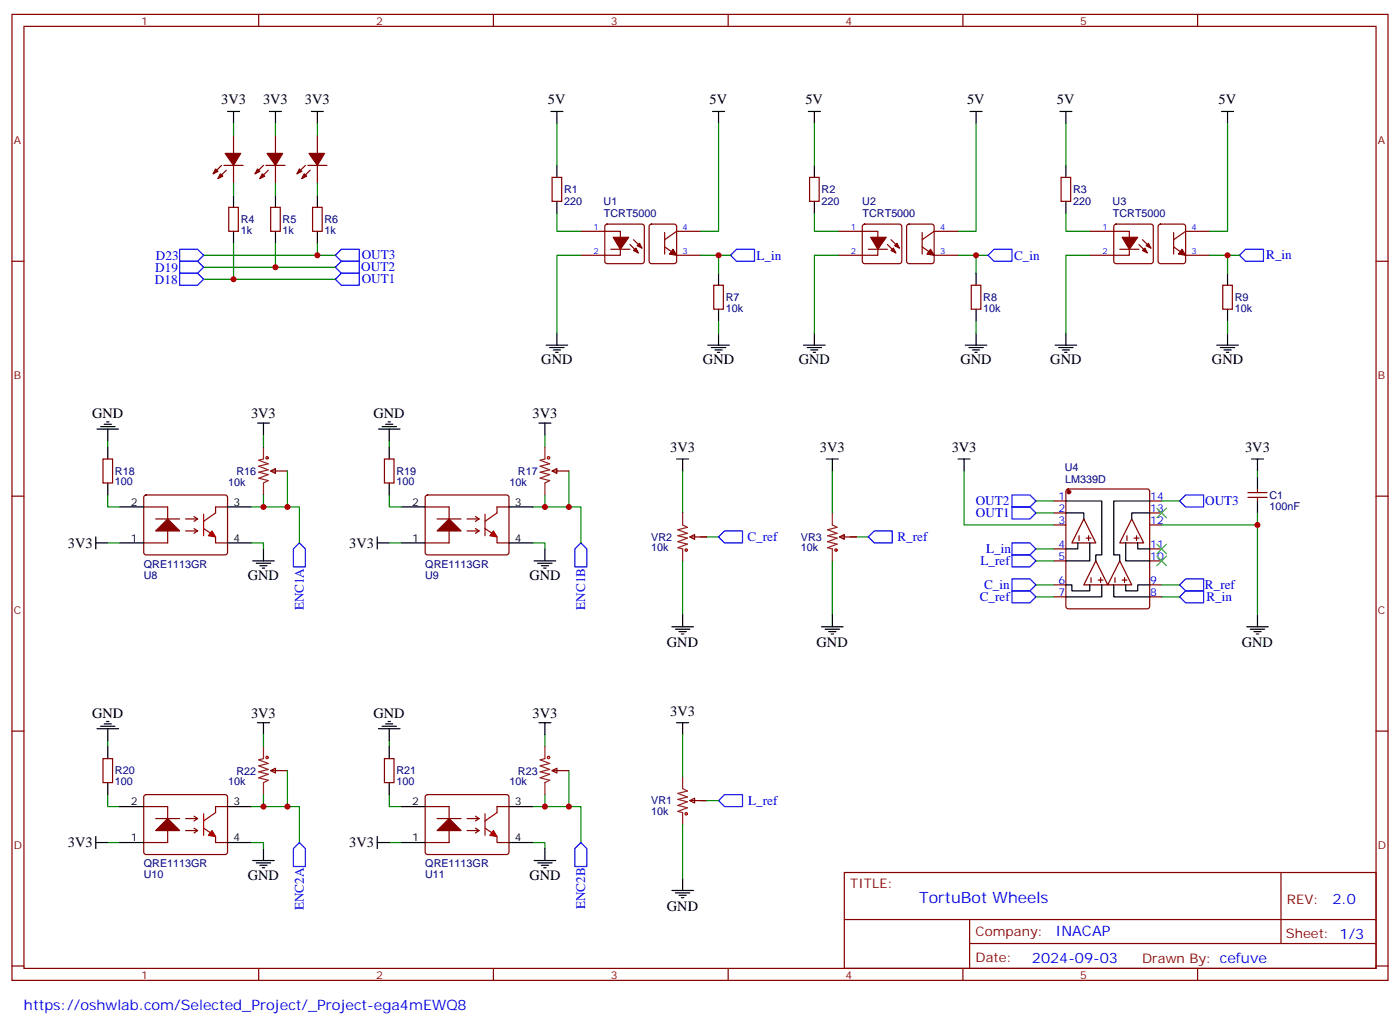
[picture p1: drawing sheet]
<svg xmlns="http://www.w3.org/2000/svg" width="412mm" height="302mm" viewBox="0 0 412 302" stroke-linecap="round" stroke-linejoin="round" font-family="sans-serif">
<g fill="none" stroke="#870000" stroke-width=".35">
<path d="M3.5 4.2h405.4v284.4h-405.4zM7.1 7.8h398.2v277.2h-398.2zM76.2 4.2v3.6M145.3 4.2v3.6M214.5 4.2v3.6M283.6 4.2v3.6M352.8 4.2v3.6M68.8 39.9v5.3M81.1 39.9v5.3M93.5 39.9v5.3M65.3 48.7l-2.5 2.5M66 48.7h5.6"/>
<path d="M66.7 50.1l-2.5 2.5M68.8 48.7v5.3M77.6 48.7l-2.5 2.5M78.3 48.7h5.7M79 50.1l-2.4 2.5M81.1 48.7v5.3M90 48.7l-2.5 2.5M90.7 48.7h5.6M91.4 50.1l-2.5 2.5M93.5 48.7v5.3M162.6 52.2h2.9v7.1h-2.9zM238.5 52.2h2.8v7.1h-2.8z"/>
<path d="M312.6 52.2h2.8v7.1h-2.8zM3.5 76.9h3.6M67.4 61h2.8v7.1h-2.8zM79.7 61h2.8v7.1h-2.8zM92.1 61h2.8v7.1h-2.8zM171.1 68.1h11.6v7h-11.6M178.4 66.2l.5-.2h10.2l.5 .2 .2 .5v10.2l-.2 .5-.5 .2h-10.2l-.5-.2-.2-.5v-10.2zM179.9 73.4h5.7M185.6 72l2.4 2.4M186.6 70.6l2.5 2.4M191.4 66.2l.5-.2h6.7l.5 .2 .2 .5v10.2l-.2 .5-.5 .2h-6.7l-.5-.2-.2-.5v-10.2zM195.8 68.4v6.4"/>
<path d="M195.8 72.7l3.5 2.4h7.1M206.4 68.1h-7.1l-3.5 2.5M246.9 68.1h11.7v7h-11.7M254.2 66.2l.5-.2h10.2l.5 .2 .2 .5v10.2l-.2 .5-.5 .2h-10.2l-.5-.2-.2-.5v-10.2zM255.8 73.4h5.6M261.4 72l2.5 2.4M262.5 70.6l2.4 2.4M267.3 66.2l.5-.2h6.7l.5 .2 .2 .5v10.2l-.3 .5-.4 .2h-6.7l-.5-.2-.2-.5v-10.2zM271.6 72.7l3.6 2.4h7M271.6 68.4v6.4M282.2 68.1h-7l-3.6 2.5M321 68.1h11.7v7h-11.7"/>
<path d="M328.3 66.2l.5-.2h10.2l.5 .2 .2 .5v10.2l-.2 .5-.5 .2h-10.2l-.5-.2-.2-.5v-10.2zM329.8 73.4h5.7M335.5 72l2.5 2.4M336.5 70.6l2.5 2.4M341.4 66.2l.4-.2h6.7l.5 .2 .2 .5v10.2l-.2 .5-.5 .2h-6.7l-.5-.2-.2-.5v-10.2zM345.7 72.7l3.5 2.4h7.1M345.7 68.4v6.4M356.3 68.1h-7.1l-3.5 2.5M405.3 76.9h3.6M210.3 84h2.8v7h-2.8zM286.1 84h2.8v7h-2.8zM360.2 84h2.8v7h-2.8z"/>
<path d="M30.3 135.1h2.9v7.1h-2.9zM79.7 138.6l1.4-.7v1.4zM79.7 138.6h5M113.2 135.1h2.9v7.1h-2.9zM162.6 138.6l1.4-.7v1.4zM162.6 138.6h5M3.5 146.1h3.6M42.3 149.2h7.1v10.6h-7.1M42.6 145.9l.4-.2h23.3l.5 .2 .2 .5v16.5l-.7 .4h-23.5l-.5-.7v-16.2zM45.9 152.8h7M54.7 152.8h3.5M54.7 156.3h3.5"/>
<path d="M57.1 155.6l1.1 .7M57.1 152l1.1 .8M58.2 156.3l-1.1 .7M58.2 152.8l-1.1 .7M63.5 158v1.8h3.5M67 149.2h-3.5v1.8M125.2 149.2h7.1v10.6h-7.1M125.5 145.9l.4-.2h23.3l.5 .2 .2 .5v16.5l-.7 .4h-23.5l-.5-.7v-16.2zM128.8 152.8h7M137.6 152.8h3.5M137.6 156.3h3.5M140.1 155.6l1 .7"/>
<path d="M140.1 152l1 .8M141.1 156.3l-1 .7M141.1 152.8l-1 .7M146.4 158v1.8h3.5M149.9 149.2h-3.5v1.8M203.2 158l1.4-.7v1.5zM203.2 158h4.9M247.3 158l1.4-.7v1.5zM247.3 158h4.9M310.4 147.5h3.6M310.4 151h3.6M310.4 154.5h3.6"/>
<path d="M314.2 144.1l.5-.2h23.3l.5 .2 .2 .5v33.9l-.3 .5-.4 .2h-23.3l-.5-.2-.2-.5v-33.9zM338.7 147.5h3.5M338.7 151h3.5M338.7 154.5h3.5M367.6 145h5.6M367.6 146.4h5.6M370.4 143.9v1.1M370.4 146.4v1.1M405.3 146.1h3.6M310.4 161.6h3.6M310.4 165.1h3.6M310.4 172.2h3.6"/>
<path d="M310.4 175.7h3.6M338.7 161.6h3.5M338.7 165.1h3.5M338.7 172.2h3.5M338.7 175.7h3.5M3.5 215.2h3.6M405.3 215.2h3.6M30.3 223.3h2.9v7.1h-2.9zM42.3 237.4h7.1v10.6h-7.1M42.6 234.1l.4-.2h23.3l.5 .2 .2 .5v16.5l-.7 .4h-23.5l-.5-.7v-16.2zM67 237.4h-3.5v1.8M79.7 226.8l1.4-.7v1.4z"/>
<path d="M79.7 226.8h5M113.2 223.3h2.9v7.1h-2.9zM125.2 237.4h7.1v10.6h-7.1M125.5 234.1l.4-.2h23.3l.5 .2 .2 .5v16.5l-.7 .4h-23.5l-.5-.7v-16.2zM149.9 237.4h-3.5v1.8M162.6 226.8l1.4-.7v1.4zM162.6 226.8h5M203.2 235.7l1.4-.7v1.4zM203.2 235.7h4.9M45.9 240.9h7M54.7 240.9h3.5M54.7 244.5h3.5"/>
<path d="M57.1 243.8l1.1 .7M57.1 240.2l1.1 .7M58.2 244.5l-1.1 .7M58.2 240.9l-1.1 .8M63.5 246.2v1.8h3.5M128.8 240.9h7M137.6 240.9h3.5M137.6 244.5h3.5M140.1 243.8l1 .7M140.1 240.2l1 .7M141.1 244.5l-1 .7M141.1 240.9l-1 .8"/>
<path d="M146.4 246.2v1.8h3.5M248.7 256.8h156.6v28.2h-156.6zM377.3 256.8v20.9M248.7 270.7h156.5M285.6 277.7h119.6M285.6 270.7v14.1M3.5 284.3h3.6M76.2 285v3.6M145.3 285v3.6M214.5 285v3.6M283.6 285v3.6M352.8 285v3.6"/>
<path d="M405.3 284.3h3.6"/>
</g>
<g fill="#870000" stroke="#870000" stroke-width=".35">
<path d="M180.6 69.8h4.6l-2.5 3.6z"/>
<path d="M187.7 72.3l.7-.7 .7 1.4z"/>
<path d="M186.6 73.7l.7-.7 .7 1.4z"/>
<path d="M198.3 73.4l1 1.7-2.1-.3z"/>
<path d="M256.5 69.8h4.6l-2.5 3.6z"/>
<path d="M263.5 72.3l.7-.7 .7 1.4z"/>
<path d="M262.5 73.7l.7-.7 .7 1.4z"/>
<path d="M274.1 73.4l1.1 1.7-2.2-.3z"/>
<path d="M330.6 69.8h4.5l-2.4 3.6z"/>
<path d="M337.6 72.3l.7-.7 .7 1.4z"/>
<path d="M336.5 73.7l.8-.7 .7 1.4z"/>
<path d="M348.2 73.4l1 1.7-2.1-.3z"/>
<path d="M64.9 51.2l.7 .7-1.4 .7z"/>
<path d="M63.5 49.7l.7 .7-1.4 .8z"/>
<path d="M66.3 45.2h4.6l-2.1 3.5z"/>
<path d="M77.3 51.2l.7 .7-1.4 .7z"/>
<path d="M75.8 49.7l.8 .7-1.5 .8z"/>
<path d="M78.7 45.2h4.6l-2.2 3.5z"/>
<path d="M89.6 51.2l.7 .7-1.4 .7z"/>
<path d="M88.2 49.7l.7 .7-1.4 .8z"/>
<path d="M91 45.2h4.6l-2.1 3.5z"/>
<path d="M45.9 156.3l3.5-3.5 3.5 3.5z"/>
<path d="M128.8 156.3l3.5-3.5 3.5 3.5z"/>
<path d="M45.9 244.5l3.5-3.6 3.5 3.6z"/>
<path d="M128.8 244.5l3.5-3.6 3.5 3.6z"/>
<circle cx="314.9" cy="144.8" r=".53"/>
</g>
<g fill="none" stroke="#600" stroke-width=".35">
<path d="M317.9 157.7v1.4M319.3 152.8l3.5 7h-7.1zM320 158.4h1.4M320.7 157.7v1.4M332 157.7v1.4M333.4 152.8l3.5 7h-7.1zM334.1 158.4h1.4M334.8 157.7v1.4M321.4 170v1.5M322.8 165.1l3.5 7.1h-7zM323.5 170.7h1.4M324.2 170v1.5"/>
<path d="M328.4 170v1.5M329.8 165.1l3.6 7.1h-7.1zM330.6 170.7h1.4M331.3 170v1.5"/>
</g>
<g fill="none" stroke="#000" stroke-width=".35">
<path d="M67 32.8h3.6M68.8 32.8v3.5M79.4 32.8h3.5M81.1 32.8v3.5M91.7 32.8h3.5M93.5 32.8v3.5M162.3 32.8h3.5M164 32.8v3.5M209.9 32.8h3.5M211.7 32.8v3.5M238.1 32.8h3.6M239.9 32.8v3.5"/>
<path d="M285.8 32.8h3.5M287.5 32.8v3.5M312.2 32.8h3.5M314 32.8v3.5M359.8 32.8h3.6M361.6 32.8v3.5M68.8 57.5v3.5M81.1 57.5v3.5M93.5 57.5v3.5M164 48.7v3.5M164 59.3v3.5M239.9 48.7v3.5"/>
<path d="M239.9 59.3v3.5M314 48.7v3.5M314 59.3v3.5M68.8 68.1v3.5M81.1 68.1v3.5M93.5 68.1v3.5M164 98.1v3.5M211.7 80.4v3.6M211.7 91v3.5M211.7 98.1v3.5M239.9 98.1v3.5M287.5 80.4v3.6"/>
<path d="M287.5 91v3.5M287.5 98.1v3.5M314 98.1v3.5M361.6 80.4v3.6M361.6 91v3.5M361.6 98.1v3.5M160.9 101.6h6.3M161.9 102.3h4.3M163 103h2.1M163.7 103.7h.7M208.5 101.6h6.3M209.5 102.3h4.3"/>
<path d="M210.6 103h2.1M211.3 103.7h.7M236.7 101.6h6.4M237.8 102.3h4.2M238.8 103h2.1M239.5 103.7h.7M284.3 101.6h6.4M285.4 102.3h4.2M286.5 103h2.1M287.2 103.7h.7M310.8 101.6h6.3M311.9 102.3h4.2"/>
<path d="M312.9 103h2.1M313.6 103.7h.7M358.4 101.6h6.4M359.5 102.3h4.2M360.5 103h2.2M361.2 103.7h.7M28.6 126.3h6.3M29.6 125.6h4.3M30.7 124.9h2.1M31.4 124.2h.7M31.7 126.3v3.5M31.7 131.6v3.5"/>
<path d="M75.8 124.5h3.6M77.6 124.5v3.6M111.5 126.3h6.3M112.5 125.6h4.3M113.6 124.9h2.1M114.3 124.2h.7M114.7 126.3v3.5M114.7 131.6v3.5M158.7 124.5h3.6M160.5 124.5v3.6M199.3 135.1h3.5M201.1 135.1v3.5"/>
<path d="M243.4 135.1h3.5M245.2 135.1v3.5M282.2 135.1h3.6M284 135.1v3.5M368.7 135.1h3.5M370.4 135.1v3.5M28.2 159.8h3.5M28.2 158v3.6M31.7 142.2v3.5M35.3 159.8h7M35.3 149.2h7M67 159.8h7.1"/>
<path d="M67 149.2h7.1M111.1 159.8h3.6M111.1 158v3.6M114.7 142.2v3.5M118.2 159.8h7M118.2 149.2h7M149.9 159.8h7.1M149.9 149.2h7.1M314 147.5h10.6v15.8h-1.8v1.8M314 151h5.3v1.8M317.5 159.8v1.8h-3.5M321 159.8v5.3h-7"/>
<path d="M331.6 159.8v5.3h7.1M335.1 159.8v1.8h3.6M338.7 151h-5.3v1.8M338.7 147.5h-10.6v15.8h1.7v1.8M370.4 140.4v3.5M370.4 147.5v3.5M74.4 165.1h6.4M75.5 165.8h4.2M76.6 166.5h2.1M77.3 167.2h.7M77.6 161.6v3.5M157.3 165.1h6.4"/>
<path d="M158.4 165.8h4.2M159.5 166.5h2.1M160.2 167.2h.7M160.5 161.6v3.5M314 172.2h1.7v1.7h5.3v-1.7M324.6 172.2v3.5h-10.6M328.1 172.2v3.5h10.6M331.6 172.2v1.7h3.5v-1.7h3.6M197.9 184.5h6.4M199 185.2h4.2M200 185.9h2.1M200.7 186.6h.7"/>
<path d="M201.1 181v3.5M242 184.5h6.4M243.1 185.2h4.2M244.1 185.9h2.1M244.8 186.6h.7M245.2 181v3.5M367.2 184.5h6.4M368.3 185.2h4.2M369.4 185.9h2.1M370.1 186.6h.7M370.4 181v3.5M28.6 214.5h6.3"/>
<path d="M29.6 213.8h4.3M30.7 213.1h2.1M31.4 212.4h.7M31.7 214.5v3.5M31.7 219.8v3.5M75.8 212.7h3.6M77.6 212.7v3.6M111.5 214.5h6.3M112.5 213.8h4.3M113.6 213.1h2.1M114.3 212.4h.7M114.7 214.5v3.5"/>
<path d="M114.7 219.8v3.5M158.7 212.7h3.6M160.5 212.7v3.6M199.3 212.7h3.5M201.1 212.7v3.6M31.7 230.4v3.5M35.3 237.4h7M67 237.4h7.1M114.7 230.4v3.5M118.2 237.4h7M149.9 237.4h7.1M28.2 246.2v3.6"/>
<path d="M28.2 248h3.5M35.3 248h7M67 248h7.1M74.4 253.3h6.4M75.5 254h4.2M76.6 254.7h2.1M77.3 255.4h.7M77.6 249.8v3.5M111.1 246.2v3.6M111.1 248h3.6M118.2 248h7M149.9 248h7.1"/>
<path d="M157.3 253.3h6.4M158.4 254h4.2M159.5 254.7h2.1M160.2 255.4h.7M160.5 249.8v3.5M201.1 258.6v3.5M197.9 262.1h6.4M199 262.8h4.2M200 263.5h2.1M200.7 264.2h.7"/>
</g>
<path d="M77.6 131.6v3.5l-1.4 .4 2.8 1-2.8 .7 2.8 1.1-2.8 .7 2.8 .7-2.8 1.1 2.8 .7-1.4 .7v3.5M160.5 131.6v3.5l-1.4 .4 2.8 1-2.8 .7 2.8 1.1-2.8 .7 2.8 .7-2.8 1.1 2.8 .7-1.4 .7v3.5M201.1 151v3.5l1.4 .7-2.8 .7 2.8 1.1-2.8 .7 2.8 .7-2.8 1.1 2.8 .7-2.8 1 1.4 .4v3.5M245.2 151v3.5l1.4 .7-2.8 .7 2.8 1.1-2.8 .7 2.8 .7-2.8 1.1 2.8 .7-2.8 1 1.4 .4v3.5M77.6 219.8v3.5l-1.4 .4 2.8 1-2.8 .7 2.8 1.1-2.8 .7 2.8 .7-2.8 1.1 2.8 .7-1.4 .7v3.5M160.5 219.8v3.5l-1.4 .4 2.8 1-2.8 .7 2.8 1.1-2.8 .7 2.8 .7-2.8 1.1 2.8 .7-1.4 .7v3.5M201.1 228.6v3.5l1.4 .7-2.8 .7 2.8 1.1-2.8 .7 2.8 .7-2.8 1.1 2.8 .7-2.8 1 1.4 .4v3.5" fill="none" stroke="#8c2424" stroke-width=".35"/>
<g fill="none" stroke="#a10000" stroke-width=".35">
<path d="M60 151.3v6.4M60 155.6l2.1 1.4M63.5 151l-3.5 2.5M142.9 151.3v6.4M142.9 155.6l2.1 1.4M146.4 151l-3.5 2.5M60 239.5v6.4M63.5 239.2l-3.5 2.5M142.9 239.5v6.4M146.4 239.2l-3.5 2.5M60 243.8l2.1 1.4M142.9 243.8l2.1 1.4"/>
<circle cx="78.7" cy="134.8" r=".35"/>
<circle cx="161.6" cy="134.8" r=".35"/>
<circle cx="202.1" cy="161.9" r=".35"/>
<circle cx="246.2" cy="161.9" r=".35"/>
<circle cx="78.7" cy="223" r=".35"/>
<circle cx="161.6" cy="223" r=".35"/>
<circle cx="202.1" cy="239.5" r=".35"/>
</g>
<g fill="none" stroke="#00f" stroke-width=".35">
<path d="M52.9 76.9h5.3l1.8 1.8-1.8 1.7h-5.3zM52.9 73.4h5.3l1.8 1.7-1.8 1.8h-5.3zM98.8 78.7l1.7-1.8h5.3v3.5h-5.3zM98.8 75.1l1.7-1.7h5.3v3.5h-5.3zM215.2 75.1l1.8-1.7h5.2v3.5h-5.2zM291 75.1l1.8-1.7h5.3v3.5h-5.3zM365.1 75.1l1.8-1.7h5.3v3.5h-5.3zM52.9 80.4h5.3l1.8 1.8-1.8 1.8h-5.3zM98.8 82.2l1.7-1.8h5.3v3.6h-5.3zM88.2 159.8l1.8 1.8v5.3h-3.6v-5.3zM171.1 159.8l1.8 1.8v5.3h-3.6v-5.3zM211.7 158l1.7-1.7h5.3v3.5h-5.3z"/>
<path d="M255.8 158l1.7-1.7h5.3v3.5h-5.3zM298.1 159.8h5.3l1.8 1.8-1.8 1.7h-5.3zM298.1 149.2h5.3l1.8 1.8-1.8 1.8h-5.3zM298.1 145.7h5.3l1.8 1.8-1.8 1.7h-5.3zM349.2 145.7h5.3v3.5h-5.3l-1.7-1.7zM298.1 163.3h5.3l1.8 1.8-1.8 1.8h-5.3zM298.1 173.9h5.3l1.8 1.8-1.8 1.7h-5.3zM298.1 170.4h5.3l1.8 1.8-1.8 1.7h-5.3zM347.5 175.7l1.7-1.8h5.3v3.5h-5.3zM349.2 170.4h5.3v3.5h-5.3l-1.7-1.7zM211.7 235.7l1.7-1.8h5.3v3.5h-5.3zM88.2 248l1.8 1.8v5.3h-3.6v-5.3z"/>
<path d="M171.1 248l1.8 1.8v5.3h-3.6v-5.3z"/>
</g>
<g fill="none" stroke="#008700" stroke-width=".35">
<path d="M68.8 36.3v3.6M81.1 36.3v3.6M93.5 36.3v3.6M164 36.3v12.4M211.7 36.3v31.8h-5.3M239.9 36.3v12.4M287.5 36.3v31.8h-5.3M314 36.3v12.4M361.6 36.3v31.8h-5.3M68.8 54v3.5M81.1 54v3.5M93.5 54v3.5"/>
<path d="M60 75.1h38.8M60 78.7h38.8M68.8 71.6v10.6M81.1 71.6v7.1M93.5 71.6v3.5M164 62.8v5.3h7.1M171.1 75.1h-7.1v23M206.4 75.1h5.3v5.3M211.7 75.1h3.5M239.9 62.8v5.3h7M246.9 75.1h-7v23M282.2 75.1h5.3v5.3"/>
<path d="M287.5 75.1h3.5M314 62.8v5.3h7M321 75.1h-7v23M356.3 75.1h5.3v5.3M361.6 75.1h3.5M60 82.2h38.8M211.7 94.5v3.6M287.5 94.5v3.6M361.6 94.5v3.6M31.7 129.8v1.8M77.6 128.1v3.5M84.7 138.6v10.6h-7.1"/>
<path d="M114.7 129.8v1.8M160.5 128.1v3.5M167.6 138.6v10.6h-7.1M201.1 138.6v12.4M245.2 138.6v12.4M284 138.6v15.9h26.4M370.4 138.6v1.8M31.7 145.7v3.5h3.6M31.7 159.8h3.6M74.1 159.8h3.5v1.8M77.6 145.7v3.5h-3.5M84.7 149.2h3.5v10.6"/>
<path d="M114.7 145.7v3.5h3.5M114.7 159.8h3.5M157 159.8h3.5v1.8M160.5 145.7v3.5h-3.5M167.6 149.2h3.5v10.6M208.1 158h3.6M252.2 158h3.6M305.2 147.5h5.2M305.2 151h5.2M342.2 154.5h28.2v26.5M342.2 147.5h5.3M370.4 151v3.5"/>
<path d="M201.1 165.1v15.9M245.2 165.1v15.9M305.2 161.6h5.2M305.2 165.1h5.2M305.2 172.2h5.2M305.2 175.7h5.2M342.2 172.2h5.3M342.2 175.7h5.3M31.7 218v1.8M77.6 216.3v3.5M114.7 218v1.8M160.5 216.3v3.5"/>
<path d="M201.1 216.3v12.3M31.7 233.9v3.5h3.6M77.6 233.9v3.5h-3.5M84.7 237.4h3.5v10.6M84.7 226.8v10.6h-7.1M114.7 233.9v3.5h3.5M160.5 233.9v3.5h-3.5M167.6 237.4h3.5v10.6M167.6 226.8v10.6h-7.1M208.1 235.7h3.6M31.7 248h3.6M74.1 248h3.5v1.8"/>
<path d="M114.7 248h3.5M157 248h3.5v1.8M201.1 242.7v15.9"/>
</g>
<path d="M340.8 149.6l2.8 2.8M343.6 149.6l-2.8 2.8M340.8 160.2l2.8 2.8M340.8 163.7l2.8 2.8M343.6 160.2l-2.8 2.8M343.6 163.7l-2.8 2.8" fill="none" stroke="#3c3" stroke-width=".35"/>
<g fill="#a10000" stroke="#a10000" stroke-width=".35">
<path d="M62.4 156.3l1.1 1.7-2.1-.3z"/>
<path d="M145.3 156.3l1.1 1.7-2.1-.3z"/>
<path d="M62.4 244.5l1.1 1.7-2.1-.3z"/>
<path d="M145.3 244.5l1.1 1.7-2.1-.3z"/>
</g>
<g fill="#c00">
<circle cx="211.7" cy="75.1" r=".88"/>
<circle cx="287.5" cy="75.1" r=".88"/>
<circle cx="361.6" cy="75.1" r=".88"/>
<circle cx="370.4" cy="154.5" r=".88"/>
<circle cx="68.8" cy="82.2" r=".88"/>
<circle cx="81.1" cy="78.7" r=".88"/>
<circle cx="93.5" cy="75.1" r=".88"/>
<circle cx="77.6" cy="149.2" r=".88"/>
<circle cx="160.5" cy="149.2" r=".88"/>
<circle cx="84.7" cy="149.2" r=".88"/>
<circle cx="167.6" cy="149.2" r=".88"/>
<circle cx="84.7" cy="237.4" r=".88"/>
<circle cx="167.6" cy="237.4" r=".88"/>
<circle cx="77.6" cy="237.4" r=".88"/>
<circle cx="160.5" cy="237.4" r=".88"/>
</g>
<text font-size="4.6" fill="#00f" x="270.8" y="265.8">TortuBot Wheels</text>
<g font-size="4.2">
<text x="65.1" y="30.7">3V3</text>
<text x="77.5" y="30.7">3V3</text>
<text x="89.8" y="30.7">3V3</text>
<text x="161.4" y="30.7">5V</text>
<text x="209" y="30.7">5V</text>
<text x="237.3" y="30.7">5V</text>
<text x="284.9" y="30.7">5V</text>
<text x="311.3" y="30.7">5V</text>
<text x="359" y="30.7">5V</text>
<text x="159.5" y="107.2">GND</text>
<text x="207.1" y="107.2">GND</text>
<text x="235.3" y="107.2">GND</text>
<text x="282.9" y="107.2">GND</text>
<text x="309.4" y="107.2">GND</text>
<text x="357" y="107.2">GND</text>
<text x="27.1" y="123.1">GND</text>
<text x="74" y="123.1">3V3</text>
<text x="110" y="123.1">GND</text>
<text x="156.9" y="123.1">3V3</text>
<text x="197.4" y="133">3V3</text>
<text x="241.5" y="133">3V3</text>
<text x="280.3" y="133">3V3</text>
<text x="366.8" y="133">3V3</text>
<text x="20" y="161.2">3V3</text>
<text x="102.9" y="161.2">3V3</text>
<text x="73" y="170.7">GND</text>
<text x="155.9" y="170.7">GND</text>
<text x="196.5" y="190.6">GND</text>
<text x="240.6" y="190.6">GND</text>
<text x="365.8" y="190.6">GND</text>
<text x="27.1" y="211.3">GND</text>
<text x="74" y="211.3">3V3</text>
<text x="110" y="211.3">GND</text>
<text x="156.9" y="211.3">3V3</text>
<text x="197.4" y="210.6">3V3</text>
<text x="20" y="249.4">3V3</text>
<text x="102.9" y="249.4">3V3</text>
<text x="73" y="258.9">GND</text>
<text x="155.9" y="258.9">GND</text>
<text x="196.5" y="268.2">GND</text>
</g>
<g font-size="4.2" fill="#00f">
<text x="392.5" y="266.1">2.0</text>
<text x="310.9" y="275.6">INACAP</text>
<text x="304" y="283.4">2024-09-03</text>
<text x="7.1" y="297.4">https://oshwlab.com/Selected_Project/_Project-ega4mEWQ8</text>
</g>
<g font-size="3.9" fill="#00f">
<text x="45.9" y="76.6">D23</text>
<text x="106.5" y="76.3">OUT3</text>
<text x="222.9" y="76.5">L_in</text>
<text x="298.7" y="76.5">C_in</text>
<text x="373" y="76.3">R_in</text>
<text x="45.6" y="83.7">D18</text>
<text x="45.7" y="80.2">D19</text>
<text x="106.4" y="79.8">OUT2</text>
<text x="106.5" y="83.4">OUT1</text>
<text x="287.4" y="148.7">OUT2</text>
<text x="355" y="148.7">OUT3</text>
<text x="287.5" y="152.2">OUT1</text>
<text x="220.2" y="159.3">C_ref</text>
<text x="264.4" y="159.3">R_ref</text>
<text x="288.8" y="166.4">L_ref</text>
<text x="290.5" y="162.7">L_in</text>
<text x="289.9" y="173.4">C_in</text>
<text x="355" y="173.3">R_ref</text>
<text x="89.5" y="179.7" transform="rotate(-90 89.5 179.7)">ENC1A</text>
<text x="172.4" y="179.5" transform="rotate(-90 172.4 179.5)">ENC1B</text>
<text x="288.6" y="176.9">C_ref</text>
<text x="355.4" y="176.8">R_in</text>
<text x="220.4" y="236.9">L_ref</text>
<text x="89.5" y="267.9" transform="rotate(-90 89.5 267.9)">ENC2A</text>
<text x="172.4" y="267.7" transform="rotate(-90 172.4 267.7)">ENC2B</text>
</g>
<g font-size="3.9" fill="#800">
<text x="250.5" y="261.4">TITLE:</text>
<text x="379.1" y="266.1">REV:</text>
<text x="287.4" y="275.6">Company:</text>
<text x="378.7" y="276.2">Sheet: 1/3</text>
<text x="287.4" y="283.3">Date:</text>
<text x="336.4" y="283.4">Drawn By: cefuve</text>
</g>
<g font-size="3.2" fill="#800">
<text x="41.6" y="7.2">1</text>
<text x="110.8" y="7.2">2</text>
<text x="179.9" y="7.2">3</text>
<text x="249.1" y="7.2">4</text>
<text x="318.2" y="7.2">5</text>
<text x="4.1" y="42.3">A</text>
<text x="405.9" y="42.3">A</text>
<text x="4.1" y="111.5">B</text>
<text x="405.9" y="111.5">B</text>
<text x="4.1" y="180.6">C</text>
<text x="405.9" y="180.6">C</text>
<text x="4.1" y="249.8">D</text>
<text x="405.9" y="249.8">D</text>
<text x="41.6" y="288">1</text>
<text x="110.8" y="288">2</text>
<text x="179.9" y="288">3</text>
<text x="249.1" y="288">4</text>
<text x="318.2" y="288">5</text>
</g>
<g font-size="3.2" fill="#000080">
<text x="166.2" y="56.8">R1</text>
<text x="242" y="56.8">R2</text>
<text x="316.1" y="56.8">R3</text>
<text x="70.9" y="65.7">R4</text>
<text x="83.3" y="65.7">R5</text>
<text x="95.6" y="65.7">R6</text>
<text x="166.2" y="60.2">220</text>
<text x="177.8" y="60.4">U1</text>
<text x="177.9" y="64">TCRT5000</text>
<text x="242" y="60.2">220</text>
<text x="254" y="60.4">U2</text>
<text x="254.1" y="63.9">TCRT5000</text>
<text x="316.1" y="60.2">220</text>
<text x="327.7" y="60.4">U3</text>
<text x="327.8" y="64">TCRT5000</text>
<text x="70.9" y="69">1k</text>
<text x="83.3" y="69">1k</text>
<text x="95.6" y="69">1k</text>
<text x="213.8" y="88.6">R7</text>
<text x="289.6" y="88.6">R8</text>
<text x="363.7" y="88.6">R9</text>
<text x="213.8" y="91.9">10k</text>
<text x="289.6" y="91.9">10k</text>
<text x="363.7" y="91.9">10k</text>
<text x="33.9" y="142.9">100</text>
<text x="33.9" y="139.8">R18</text>
<text x="67.2" y="143">10k</text>
<text x="69.7" y="139.9">R16</text>
<text x="116.8" y="142.9">100</text>
<text x="116.8" y="139.8">R19</text>
<text x="150.1" y="143">10k</text>
<text x="152.6" y="139.9">R17</text>
<text x="313.6" y="138.7">U4</text>
<text x="313.7" y="142.3">LM339D</text>
<text x="373.9" y="146.8">C1</text>
<text x="373.9" y="150.2">100nF</text>
<text x="191.8" y="159.1">VR2</text>
<text x="235.9" y="159.1">VR3</text>
<text x="42.4" y="167.1">QRE1113GR</text>
<text x="125.3" y="167.1">QRE1113GR</text>
<text x="191.8" y="162.2">10k</text>
<text x="235.9" y="162.2">10k</text>
<text x="42.3" y="170.3">U8</text>
<text x="125.3" y="170.3">U9</text>
<text x="33.9" y="228">R20</text>
<text x="116.8" y="228">R21</text>
<text x="33.9" y="231.1">100</text>
<text x="67.2" y="231.2">10k</text>
<text x="69.7" y="228.1">R22</text>
<text x="116.8" y="231.1">100</text>
<text x="150.1" y="231.2">10k</text>
<text x="152.6" y="228.1">R23</text>
<text x="191.8" y="239.9">10k</text>
<text x="191.8" y="236.8">VR1</text>
<text x="42.4" y="255.3">QRE1113GR</text>
<text x="125.3" y="255.3">QRE1113GR</text>
<text x="42.3" y="258.5">U10</text>
<text x="125.3" y="258.5">U11</text>
</g>
<g font-size="3.2">
<text x="38.6" y="148.9">2</text>
<text x="68.8" y="148.9">3</text>
<text x="121.5" y="148.9">2</text>
<text x="151.7" y="148.9">3</text>
<text x="38.6" y="159.5">1</text>
<text x="68.8" y="159.5">4</text>
<text x="121.5" y="159.5">1</text>
<text x="151.7" y="159.5">4</text>
<text x="38.6" y="237.1">2</text>
<text x="68.8" y="237.1">3</text>
<text x="121.5" y="237.1">2</text>
<text x="151.7" y="237.1">3</text>
<text x="38.6" y="247.7">1</text>
<text x="68.8" y="247.7">4</text>
<text x="121.5" y="247.7">1</text>
<text x="151.7" y="247.7">4</text>
</g>
<g font-size="3.2" fill="#00f">
<text x="311.8" y="147.1">1</text>
<text x="338.8" y="147.1">14</text>
<text x="311.8" y="150.6">2</text>
<text x="311.8" y="154.2">3</text>
<text x="338.8" y="154.2">12</text>
<text x="338.8" y="150.6">13</text>
<text x="311.8" y="161.2">4</text>
<text x="338.8" y="161.2">11</text>
<text x="311.8" y="164.7">5</text>
<text x="338.8" y="164.7">10</text>
<text x="311.8" y="171.8">6</text>
<text x="338.8" y="171.8">9</text>
<text x="311.8" y="175.3">7</text>
<text x="338.8" y="175.3">8</text>
</g>
<g font-size="2.5" fill="#00f">
<text x="174.8" y="67.7">1</text>
<text x="201.1" y="67.7">4</text>
<text x="250.7" y="67.7">1</text>
<text x="276.9" y="67.7">4</text>
<text x="324.7" y="67.7">1</text>
<text x="351" y="67.7">4</text>
<text x="174.8" y="74.8">2</text>
<text x="201.1" y="74.8">3</text>
<text x="250.7" y="74.8">2</text>
<text x="276.9" y="74.8">3</text>
<text x="324.7" y="74.8">2</text>
<text x="351" y="74.8">3</text>
</g>
</svg>
